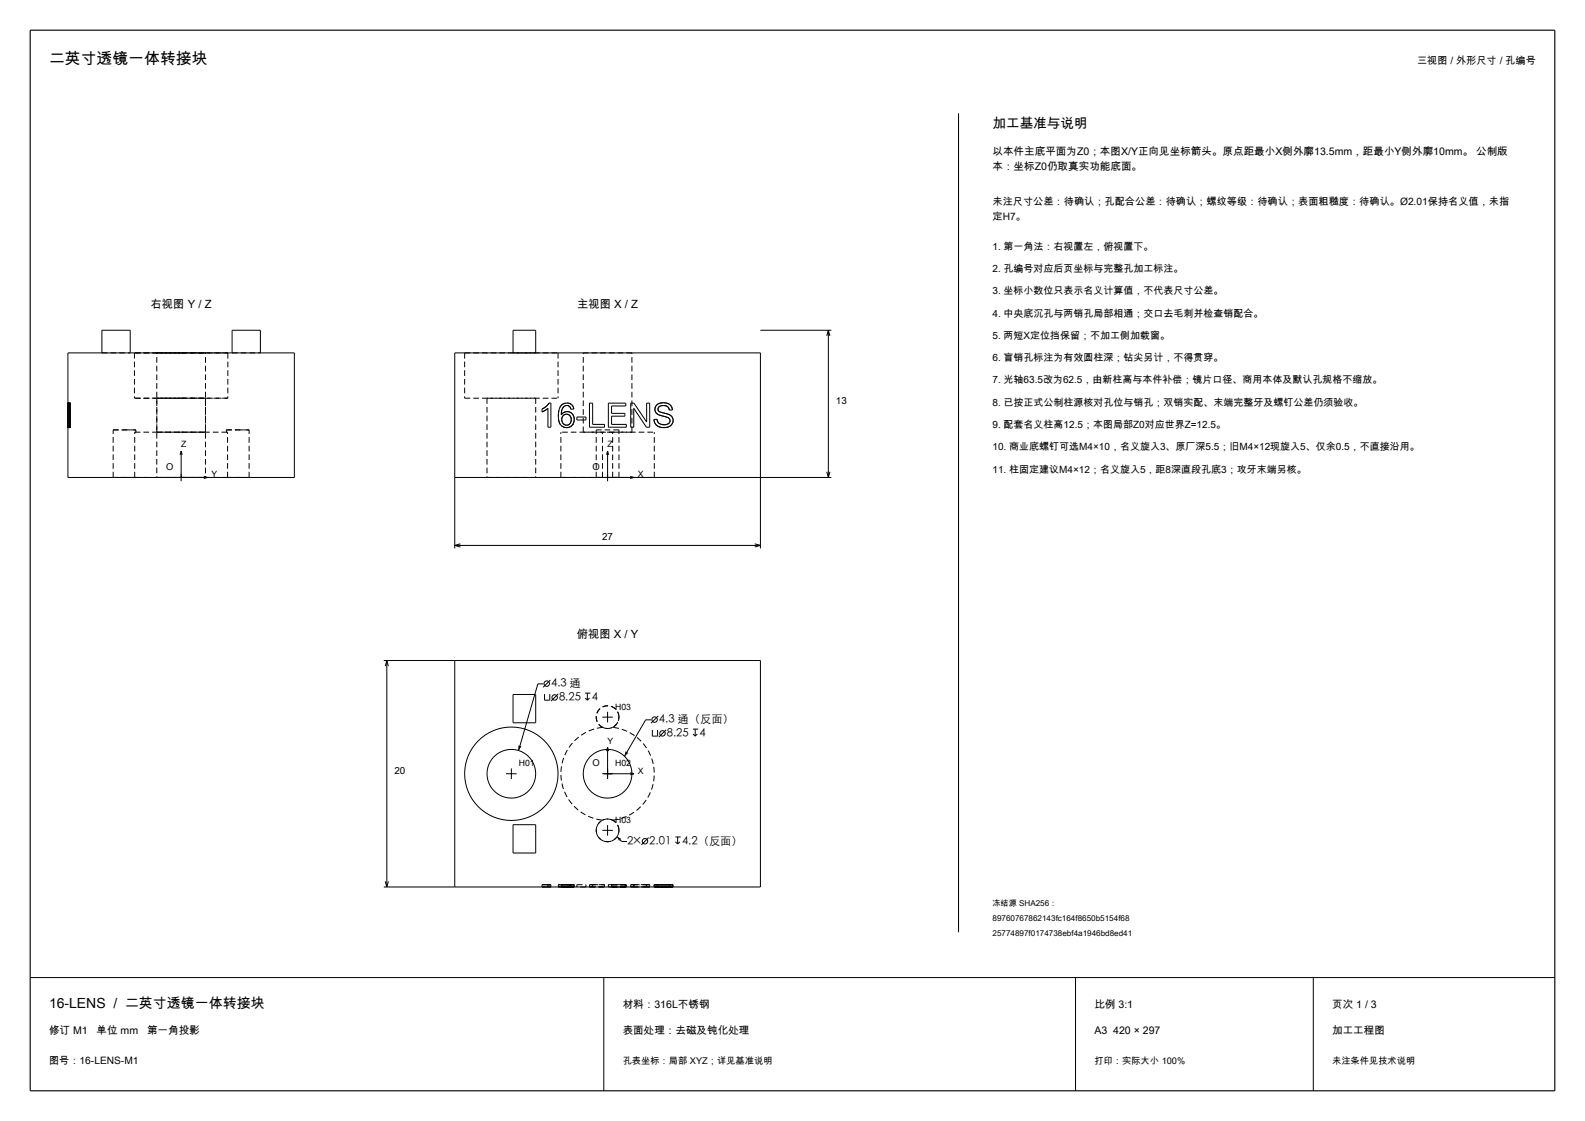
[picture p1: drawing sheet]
<svg xmlns="http://www.w3.org/2000/svg" width="420mm" height="297mm" viewBox="0 0 420 297" stroke-linecap="round" stroke-linejoin="round" font-family="sans-serif">
<path d="M8 8h404v281h-404z" fill="none" stroke="#000" stroke-width=".3"/>
<g fill="none" stroke="#000" stroke-width=".26">
<path d="M254 30v217M18 93.5h60v33h-60zM27 93.5v-6h7.5v6M61.5 93.5v-6h7.5v6M136 93.5v-6h6v6M201.5 87.5h18.8M219.5 87.5v39M219.5 87.5l-.4 1.5M219.5 87.5l.4 1.5M48 119.5v8M48 119.5l-.3 1M48 119.5l.3 1"/>
<path d="M144.1 109h-.1M144.1 108.9h.1M144.5 108.7l-.4 .2M144.7 108.6l-.2 .1M144.8 107.6l-1.2 .8v.7l.9-.4M144.8 107.6l-.6 .4M144.8 108.5h.1M145 107.5l-.2 .1M145.5 106.8l-.7 .8M145.5 106.8h.5v6.4h-.8v-5l-.7 .5M145.5 106.8l-.2 .2M148.7 109.7v.2"/>
<path d="M148.8 109.2v.1M148.8 108.9h.1M148.8 109.7v.1M148.9 111.1l.1 .8M148.9 111.1v.3M149 108.4l-.3 1.5M149 108.4l-.2 .4M149 111.9l.5 .6M149 111.9l.1 .1M149.3 112.2l.2 .3M149.4 109.3l-.7 .6M149.4 109.3l-.1 .1"/>
<path d="M149.5 112.5l.7 .2M149.5 112.5h.1M149.5 107.6l.7-.2 .8 .4M149.5 107.6l-.5 .8M149.7 109.1l-.3 .2M149.8 112.6l.4 .1M149.9 107.5h-.2M150 109.1h-.1M150.1 109.7l.4 .1M150.1 109.7a1.29 1.29 0 0 0-1.2 1.4M150.1 109.7a1.27 1.27 0 0 1 1.3 1.5M150.2 106.8l1.3 .4"/>
<path d="M150.2 106.8a2.38 2.38 0 0 0-2.2 2.6v.8a2.4 2.4 0 0 0 2.7 3l.7-.3 .5-.7M150.2 106.8h.2M150.3 109.1l.7 .1 .6 .4M150.3 109.1l-.9 .2M150.3 109.1h-.3M150.4 112.6l-.2 .1M150.4 107.5l.4 .1M150.5 106.8h.2M150.5 109.1l1 .4M150.7 109.9l.1 .1M150.7 106.8h.1M151 107.8l.3 .6h.8"/>
<path d="M151 107.8l.1 .1M151 112.3l-.8 .4M151 112.3l-.2 .1M151 113.1l-.4 .2M151.1 106.9l.4 .3M151.2 108.2v.1M151.4 111v.2M151.4 111.2l-.4 1.1M151.5 107.2l.6 1.2M151.5 107.2l.3 .4M151.6 109.6l.4 .7 .2 .8M151.6 109.6l.5 .8"/>
<path d="M151.8 112.4h.1M151.8 107.7l.3 .7M152 112l-.1 .2M152.1 111.9h-.1M152.2 111.1l-.3 1.1M152.2 111.1l-.1 .3M152.9 110.5h2.4v.8h-2.4zM156.2 106.8h.8v5.6h3.2v.8h-4zM161 119.5v8M161 119.5l-.3 1M161 119.5l.3 1M161.2 106.8h4.6v.8h-3.7v1.9h3.5v.8h-3.5v2.1h3.9v.8h-4.8z"/>
<path d="M167.1 106.8h.9l3.3 5v-5h.9v6.4h-.9l-3.4-5v5h-.8zM173.3 111.1h.8l.3 .8M173.3 111.1l.3 1.2M173.3 111.1v.5M173.5 112l.1 .3M173.5 108.5l.3 .8M173.5 108.5l.1 .3M173.5 108.3v.2M173.6 112.3l1 .7M173.6 112.3l.2 .2M173.7 109.1l.1 .2M173.8 109.3l.6 .5"/>
<path d="M173.8 107.6l-.3 .9M173.8 107.6l-.1 .2M173.9 112.6l.2 .1M174.1 107.2l-.3 .4M174.1 109.6h.1M174.1 111.3l.1 .1M174.2 109.7l.2 .1M174.2 111.5v.1M174.2 111.6h.1M174.2 111.6l.2 .3M174.2 112.9l.4 .1M174.3 108.4l.3 .6"/>
<path d="M174.4 111.9l.6 .5M174.4 111.9l.1 .1M174.4 108.2l-.1 .2M174.4 109.8l1.3 .4M174.5 107h-.1M174.5 107.9h.1M174.6 112.1h.1M174.6 113l1.4 .3M174.6 109l1.3 .4M174.6 109l.3 .1M174.6 112.1l.1 .1M174.7 110l1 .2"/>
<path d="M175 112.4l1 .1 .8-.1M175 112.4l.5 .1M175 107.6h-.1M175.2 113.2h.1M175.5 107.5h-.2M175.7 110.2l1.1 .4M175.7 110.2l.1 .1M175.8 106.7a2.06 2.06 0 0 1 2.4 1.9M175.8 106.7l-1.2 .2-.8 .7M175.8 106.7h.2M175.8 107.4a1.17 1.17 0 0 0-1.5 1M175.8 107.4a1.32 1.32 0 0 1 1.6 1.3"/>
<path d="M175.8 107.4h.2M175.9 109.4a2.36 2.36 0 0 1 2.5 1.7v.3M175.9 109.4l.3 .1M175.9 113.3h.1M176.1 110.3l.2 .1M176.4 106.8h.1M176.6 112.5h-.2M176.7 110.5l.1 .1M176.8 110.6l.6 .3M176.8 112.4l-.2 .1M176.9 109.7h.1M177 113.2l-.8 .1"/>
<path d="M177 110.6l.1 .1M177.1 107h.2M177.1 112.2v.1M177.2 110.7l.2 .2M177.2 113l-1.2 .3M177.3 108.3l.1 .4M177.4 112l-.6 .4M177.4 112l-.2 .2M177.4 110.9l.2 .6M177.4 112.9l-.2 .1M177.4 111.9v.1M177.5 111.1v.2"/>
<path d="M177.5 111.7v.1M177.5 111.3l.1 .2M177.6 111.5l-.2 .5M177.6 107.3h.1M177.8 110.1v.1M178.1 108h.1M178.1 112.3l-.9 .7M178.1 112.3l-.4 .5M178.1 108.1v.1M178.1 108.2h.1M178.1 108.3l.1 .3M178.2 108.6l-.8 .1"/>
<path d="M178.3 112l-.2 .3M178.3 110.8v.1M178.3 111.7h.1M178.4 111.1v.3M178.4 111.4l-.3 .9M178.4 111.4v.2M54 126.2l1 .3-1 .3M120.5 126.5h99.8M167 126.2l1 .3-1 .3M219.1 125l.4 1.5M219.9 125l-.4 1.5M120.5 145.3v-51.8h81v51.8"/>
<path d="M120.5 144.5h81M120.5 144.5l1.5 .4M122 144.1l-1.5 .4M200 144.1l1.5 .4M201.5 144.5l-1.5 .4M101.7 175h99.8v60h-99.8M102.5 175v60M102.5 175l-.4 1.5M102.5 175l.4 1.5M120.5 175v60M136 184h6v7.5h-6zM143.9 181.2h-1.4l-5.1 17.6"/>
<path d="M144.3 183.9v1.6h1.4v-1.6M145.8 180.2l-1.9 1.9M147.9 183.8l-1.9 1.9M155 183.6h1.4M155.1 184.9l.5 .6M155.6 183.6v1.9M156.2 184.9l-.6 .6M159.6 190h2.8M161 188.6v2.8M161 198v8.4M161 198l-.3 1M161 198l.3 1"/>
<path d="M172.5 190.7h-1.4l-5.6 9.7M172.9 193.4v1.6h1.4v-1.6M174.4 189.7l-1.9 1.9M176.5 193.4l-1.9 1.9M183.6 193.2h1.4M183.6 194.5l.6 .5M184.2 193.2v1.8M184.8 194.5l-.6 .5M134.1 205h2.8M135.5 203.6v2.8M136 218.5h6v7.5h-6zM159.6 205h8.4"/>
<path d="M161 218.6v2.8M167 204.7l1 .3M168 205l-1 .3M102.1 233.5l.4 1.5M102.9 233.5l-.4 1.5M159.6 220h2.8M163.5 221.7l1.2 1.2h1.5M171.9 221.9l-2 1.9M179 221.7h1.4M179 223l.6 .6M179.6 221.7v1.9M180.1 223l-.5 .6"/>
<path d="M8 259h404M160 259v30M285 259v30M348 259v30"/>
<circle cx="144.9" cy="181.1" r=".72"/>
<circle cx="147" cy="184.8" r=".72"/>
<circle cx="173.5" cy="190.7" r=".72"/>
<circle cx="175.6" cy="194.3" r=".72"/>
<circle cx="135.5" cy="205" r="12.4"/>
<circle cx="135.5" cy="205" r="6.5"/>
<circle cx="161" cy="205" r="6.5"/>
<circle cx="170.9" cy="222.9" r=".72"/>
</g>
<g fill="none" stroke="#000" stroke-width=".26" stroke-dasharray="1.5 .8" stroke-linecap="butt">
<path d="M27 93.5h7.5M35.6 93.5h12.4M35.6 93.5v12M41.5 93.5h6.5M48 93.5h12.4M48 93.5h6.5M54.5 93.5h-13M60.4 93.5h-24.8M60.4 93.5v12M61.5 93.5h7.5M123.1 93.5h24.8M123.1 93.5v12"/>
<path d="M136 93.5h6M147.9 93.5v12M167.4 93.5h-12.8M18 107.4v.4M18 107.8v.6M18 108.4v-1.2M18 107.2v-.4M18 106.8v.7M18 107.5v2.7M18 110.2v2.4M18 112.6v.7M18 113.3v-.3"/>
<path d="M18 113v-.8M18 112.2v-1.1M18 111.1v-1.5M18 109.6v-.5M18 109.1v.2M18 109.3v.6M18 109.9v-1.5M18 108.4v-.8M18 107.6v-.2M18 110.5v.8M18 108.2v5M18 113.2v-6.4"/>
<path d="M18 106.8v.8M18 107.6v.8M18 108.4v.7M18 109.1v-.4M18 108.7v-.5M18 106.8v6.4M18 113.2v-.8M18 112.4v-5.6M18 112.4v-2.1M18 110.3v-.8M18 109.5v-1.9M18 107.6v-.8"/>
<path d="M18 113.2v-5M18 106.8v5M18 112.4v-.5M18 111.9v-.8M18 111.1v1.2M18 112.3v.7M18 113v.3M18 113v-.7M18 112.3v-.9M18 111.4v-.9M18 110.5v-.7M18 109.8v-.4"/>
<path d="M18 109.4v-.4M18 109v-.6M18 108.4v-.7M18 107.7v-.3M18 107.8v.9M18 108.7v-.1M18 108.6v-1M18 107.6v-.7M18 106.9v-.2M18 106.7v.2M18 106.9v.7M18 107.6v.9"/>
<path d="M18 108.5v.8M18 109.3v.5M18 109.8v.4M18 110.2v.4M18 110.6v.3M18 110.9v.6M18 111.5v.5M18 112v.4M18 112.4v.1M18 112.5v-.1M18 107.8h.6M18 107.4h.6"/>
<path d="M18 109.9h.6M18 109.1h.6M18 113.3h.6M18 106.8h.6M18 108.4h.6M18 110.5h.6M18 111.3h.6M18 113.2h.6M18 108.2h.6M18 112.4h.6M18 107.6h.6M18 109.5h.6"/>
<path d="M18 110.3h.6M18 111.8h.6M18 112.5h.6M18 106.7h.6M18 108.6h.6M18 108.7h.6M18 111.1h.6M18 112.5v-.6M18 112.7v-.2M18 112.7h.6M18 112.3v.4M18 111.2v1.1"/>
<path d="M18 110.1v1.1M18 109.7v.4M18 109.7h.6M18 110.1v-.4M18 111.1v-1M18.6 107.8v-.4M18.6 107.4v.2M18.6 107.6v.8M18.6 108.4v1.5M18.6 109.9v-.6M18.6 109.3v-.2M18.6 109.1v.5"/>
<path d="M18.6 109.6v1.5M18.6 111.1v1.1M18.6 112.2v.8M18.6 113v.3M18.6 113.3v-.7M18.6 112.6v-2.4M18.6 110.2v-2.7M18.6 107.5v-.7M18.6 106.8v.4M18.6 107.2v1.2M18.6 108.4v-.6M18.6 110.5v.8"/>
<path d="M18.6 113.2v-5M18.6 108.2v.5M18.6 108.7v.4M18.6 109.1v-.7M18.6 108.4v-.8M18.6 107.6v-.8M18.6 106.8v6.4M18.6 106.8v5.6M18.6 112.4v.8M18.6 113.2v-6.4M18.6 106.8v.8M18.6 107.6v1.9"/>
<path d="M18.6 109.5v.8M18.6 110.3v2.1M18.6 106.8v5M18.6 111.9v.5M18.6 112.4v.1M18.6 112.5v-.1M18.6 112.4v-.4M18.6 112v-.5M18.6 111.5v-.6M18.6 110.9v-.3M18.6 110.6v-.4M18.6 110.2v-.4"/>
<path d="M18.6 109.8v-.5M18.6 109.3v-.8M18.6 108.5v-.9M18.6 107.6v-.7M18.6 106.9v-.2M18.6 106.7v.2M18.6 106.9v.7M18.6 107.6v1M18.6 108.6v.1M18.6 108.7v-.9M18.6 107.4v.3M18.6 107.7v.7"/>
<path d="M18.6 108.4v.6M18.6 109v.4M18.6 109.4v.4M18.6 109.8v.7M18.6 110.5v.9M18.6 111.4v.9M18.6 112.3v.7M18.6 113.3v-.3M18.6 113v-.7M18.6 112.3v-1.2M18.6 111.1v.8M18.6 111.9v.6"/>
<path d="M18.6 112.5v.2M18.6 112.7v-.4M18.6 112.3v-1.1M18.6 111.2v-1.1M18.6 110.1v-.4M18.6 110.1v1M30 113.9h3M33 113.9h3M35.6 105.5h12.4M35.7 114.5h.3M35.7 114.5h24.6M36 113.9h-6"/>
<path d="M36 114.5v-.6M41.5 114.5h6.5M41.5 105.5h6.5M41.5 114.5v-21M41.5 105.5v21M48 105.5h12.4M48 114.5h6.5M48 105.5h6.5M54.5 114.5h-13M54.5 105.5h-13M54.5 114.5v-21M54.5 105.5v21"/>
<path d="M60 113.9h3M60 114.5v-.6M60.3 114.5h-.3M60.4 105.5h-24.8M63 113.9h3M66 113.9h-6M123.1 105.5h24.8M129 105.5v21M129 105.5h13M142 105.5v21M143.6 108.4l.6-.4M144 109l-.4 .1"/>
<path d="M144.1 108.9v.1M144.8 108.5l-.1 .1M145 107.5l.3-.5M145.2 108.2l-.4 .3M148 110.2l.1-1.6 .5-1.1M148.6 112.6l-.5-1-.1-1.4M148.6 107.5a1.96 1.96 0 0 1 1.6-.7M148.7 109.9l.1-.1M148.8 109.3l-.1 .4M148.8 108.9v.3M148.8 108.8v.1M148.8 109.7l.5-.3"/>
<path d="M148.9 111.4l.1 .5M149.1 112l.2 .2M149.6 112.5l.2 .1M149.7 109.1h.2M149.7 107.5l-.2 .1M150.1 109.7l-.9 .4M150.2 113.3a2.01 2.01 0 0 1-1.6-.7M150.2 107.4l-.3 .1M150.3 109.1h.2M150.4 106.8h.1M150.4 112.6l.4-.2M150.4 107.5l-.2-.1"/>
<path d="M150.6 113.3h-.4M150.7 109.9l-.2-.1M150.8 106.8l.3 .1M151 107.8l-.2-.2M151 112.3l.4-1.1M151 110.1l-.2-.1M151.2 113l-.2 .1M151.2 108.2l-.1-.3M151.3 108.4l-.1-.1M151.4 111l-.4-.9M151.5 109.5l.1 .1M151.8 107.6v.1"/>
<path d="M151.8 112.4l-.6 .6M151.9 112.2l-.1 .2M152 111.9v.1M152.1 110.4l.1 .7M152.1 111.4v.5M154.6 114.5v-21M159.7 114.5h-11.1M162.3 114.5h-2.6M162.3 114.5h11.1M164 113.9h-6M167.4 114.5v-21M167.4 114.5h-12.8"/>
<path d="M173.5 112l-.2-.4M173.5 108.3l.2-.5M173.7 109.1l-.1-.3M173.9 112.6l-.1-.1M174.1 107.2l.3-.2M174.1 109.6l-.3-.3M174.1 111.1v.2M174.2 111.4v.1M174.2 109.7l-.1-.1M174.2 112.9l-.1-.2M174.5 107l.1-.1M174.5 107.9l-.1 .3"/>
<path d="M174.5 112l.1 .1M174.7 112.2l.3 .2M174.7 107.7l-.2 .2M174.7 110l-.3-.2M174.9 107.6l-.2 .1M174.9 109.1l1 .3M175.2 113.2l-.6-.2M175.3 107.5l-.3 .1M175.5 112.5h.5M175.8 107.4l-.3 .1M175.9 113.3l-.7-.1M176 112.5h.4"/>
<path d="M176 106.7l.4 .1M176.1 110.3h-.3M176.2 113.3h-.2M176.2 109.5l.7 .2M176.4 112.5h.1M176.5 106.8l.5 .1M176.7 110.5l-.4-.1M176.8 112.4l.3-.1M176.9 107.8l-.9-.4M177 109.7l.3 .1M177 110.6h-.2M177 106.9l.1 .1"/>
<path d="M177.1 112.2h.1M177.2 110.7h-.1M177.2 113l-.2 .2M177.3 107l.3 .3M177.3 109.8l.5 .3M177.3 108.3l-.4-.5M177.4 111.9l.1-.1M177.5 111.1l-.1-.2M177.5 111.7l.1-.2M177.6 107.3l.3 .3M177.7 112.8l-.3 .1M177.8 110.2l.3 .3"/>
<path d="M177.9 107.6l.2 .4M178.1 108v.1M178.1 110.5l.2 .3M178.1 108.2v.1M178.3 110.9l.1 .2M178.3 111.7v.3M178.4 111.6l-.1 .1M30 126.5h3M30 126.5v-12.6M33 126.5h2.7M35.7 126.5h-5.7M35.7 126.5v-12"/>
<path d="M41.5 126.5h6.5M48 126.5h6.5M54.5 126.5h-13M60.3 126.5h-24.6M60.3 126.5h2.7M60.3 126.5v-12M63 126.5h3M66 126.5h-5.7M66 126.5v-12.6M129 126.5h13M148.6 126.5v-12M158 126.5h6"/>
<path d="M158 126.5v-12.6M159.7 126.5h-1.7M159.7 126.5h-11.1M159.7 126.5v-12M162.3 126.5h1.7M162.3 126.5h11.1M162.3 126.5v-12M164 126.5v-12.6M173.4 126.5v-12M159.7 192.7a12.4 12.4 0 0 0-11.1 12.3 12.4 12.4 0 0 0 11.1 12.3M159.7 192.7a3 3 0 0 0 2.6 0M162.3 192.7a3 3 0 0 0 1.7-2.7"/>
<path d="M164 190a3 3 0 0 0-4.6-2.6 3 3 0 0 0 .3 5.3M164 190a3 3 0 0 0-4.3-2.7 3 3 0 0 0-.5 5.1 3 3 0 0 0 4.8-1.8v-.6M159.7 217.3a3 3 0 0 0-.3 5.3 3 3 0 0 0 4.6-2.6M162.3 217.3a12.4 12.4 0 0 0 11.1-12.3 12.4 12.4 0 0 0-11.1-12.3M162.3 217.3a3 3 0 0 0-2.6 0M143.6 235h.9M143.6 235v-.6M143.6 234.4h1.2M144.5 235h.7M144.5 234.4h-.9M144.8 235h-1.2M144.8 234.4h.7"/>
<path d="M145.2 235h.8M145.2 235v-.6M145.2 234.4h-.7M145.5 235h-.7M145.5 235v-.6M145.5 234.4h.5M146 235h-.5M146 235v-.6M146 234.4h-.8M148 235h.6M148 235v-.6M148 234.4h.6"/>
<path d="M148.6 235h1.6M148.6 234.4h-.6M148.6 235h-.6M148.6 234.4h1.6M148.7 235h.3M148.7 235v-.6M148.7 234.4h.7M148.9 234.4h.1M148.9 235v-.6M148.9 235h.3M149 235h.5M149 234.4h-.3"/>
<path d="M149 234.4h.5M149 235h-.1M149.2 234.4h-.3M149.2 235h.9M149.4 235h-.7M149.4 234.4h.9M149.5 234.4h.7M149.5 235h-.5M149.5 235h.7M149.5 234.4h-.5M150.1 234.4h-.9M150.1 235h.9"/>
<path d="M150.2 234.4h.8M150.2 235h-.7M150.2 235h1M150.2 234.4h-1.6M150.2 235h.8M150.2 234.4h-.7M150.2 235h-1.6M150.2 234.4h1.3M150.3 235h-.9M150.3 234.4h1.3M151 235h.3M151 235v-.6"/>
<path d="M151 234.4h-.8M151 234.4h.4M151 235h-.8M151 234.4h-.9M151 235h.4M151.2 235h.7M151.2 234.4h-1M151.3 235h.8M151.3 235v-.6M151.3 234.4h-.3M151.4 234.4h-.4M151.4 235h-.4"/>
<path d="M151.4 235v-.6M151.5 235h-1.3M151.5 234.4h.6M151.6 235h-1.3M151.6 234.4h.6M151.9 235h.3M151.9 234.4h-.7M152.1 235h-.6M152.1 235v-.6M152.1 234.4h-.8M152.2 235h-.6M152.2 235v-.6"/>
<path d="M152.2 234.4h-.3M152.9 235v-.6M152.9 234.4h2.4M155.3 235h-2.4M155.3 235v-.6M156.2 235h4M156.2 235v-.6M156.2 234.4h.8M157 235h-.8M157 235v-.6M157 234.4h3.2M160.2 235h-3.2"/>
<path d="M160.2 235v-.6M160.2 234.4h-4M161.2 235h4.8M161.2 235v-.6M161.2 234.4h4.6M162.1 235h3.5M162.1 235h3.7M162.1 235v-.6M162.1 234.4h3.5M162.1 234.4h3.9M164 220a3 3 0 0 0-1.7-2.7M164 220a3 3 0 0 0-4.3-2.7 3 3 0 0 0-.5 5.1 3 3 0 0 0 4.8-1.8v-.6"/>
<path d="M165.6 235v-.6M165.8 235h-4.6M165.8 235v-.6M165.8 234.4h-3.7M166 235h-3.9M166 235v-.6M166 234.4h-4.8M167.1 235h.8M167.1 235v-.6M167.1 234.4h.9M167.9 235h3.4M167.9 235v-.6"/>
<path d="M167.9 234.4h-.8M168 235h-.9M168 235v-.6M168 234.4h3.3M171.3 235h.9M171.3 235v-.6M171.3 234.4h-3.4M171.3 235h-3.3M171.3 234.4h.9M172.2 235h-.9M172.2 235v-.6M172.2 234.4h-.9"/>
<path d="M173.3 235h.3M173.3 235v-.6M173.3 234.4h.8M173.5 235h.3M173.5 235v-.6M173.5 234.4h.3M173.6 235h1M173.6 234.4h-.3M173.8 235h.6M173.8 234.4h-.3M173.8 235h-.3M173.8 234.4h.8"/>
<path d="M174.1 235h-.8M174.1 235v-.6M174.1 234.4h.3M174.3 235h.4M174.3 235v-.6M174.3 234.4h.3M174.4 235h-.3M174.4 234.4h.6M174.4 235h1.3M174.4 234.4h-.6M174.6 235h1.4M174.6 234.4h-1"/>
<path d="M174.6 235h-.3M174.6 234.4h1.3M174.6 235h-.8M174.6 234.4h1.2M174.7 235h1.1M174.7 234.4h-.4M175 235h-.6M175 234.4h1M175.7 235h1.1M175.7 234.4h-1.3M175.8 235h-1.2M175.8 234.4h1.2"/>
<path d="M175.8 235h1.1M175.8 234.4h-1.1M175.9 235h-1.3M175.9 234.4h1.4M176 235h-1M176 234.4h.8M176 235h1.2M176 234.4h-1.4M176.8 235h.6M176.8 234.4h-1.1M176.8 235h-.8M176.8 234.4h.6"/>
<path d="M176.9 235h.5M176.9 234.4h-1.1M177 235h-1.2M177 234.4h.9M177.2 235h.9M177.2 234.4h-1.2M177.3 235h-1.4M177.3 234.4h.8M177.4 235h.8M177.4 235v-.6M177.4 234.4h-.5M177.4 235h-.6"/>
<path d="M177.4 234.4h.2M177.4 235h.2M177.4 234.4h-.6M177.6 235h-.2M177.6 235v-.6M177.6 234.4h-.2M177.9 235h-.9M177.9 234.4h.3M178.1 235h.3M178.1 234.4h-.9M178.1 235h-.8M178.1 234.4h.3"/>
<path d="M178.2 235h-.3M178.2 235v-.6M178.2 234.4h-.8M178.4 235h-.3M178.4 235v-.6M178.4 234.4h-.3"/>
</g>
<path d="M137.4 197.5l.8 .2-.8 1.1zM165.8 199.1l.7 .4-1 .9zM163.5 221.7l1.1 .5-.6 .6z" fill="#000"/>
<text font-size="4.2" x="13" y="17">二英寸透镜一体转接块</text>
<text font-size="3.7" x="13" y="267">16-LENS / 二英寸透镜一体转接块</text>
<text font-size="3.6" x="263" y="34">加工基准与说明</text>
<g font-size="3">
<text x="39.9" y="81.5">右视图 Y / Z</text>
<text x="152.9" y="81.5">主视图 X / Z</text>
<text x="152.8" y="169">俯视图 X / Y</text>
<text x="146" y="182.1">4.3 通</text>
<text x="148.1" y="185.7">8.25</text>
<text x="156.8" y="185.7">4</text>
<text x="174.6" y="191.6">4.3 通（反面）</text>
<text x="176.7" y="195.3">8.25</text>
<text x="185.4" y="195.3">4</text>
<text x="166.2" y="223.8">2× 2.01</text>
<text x="180.7" y="223.8">4.2（反面）</text>
</g>
<g font-size="2.8">
<text x="263" y="41">以本件主底平面为Z0；本图X/Y正向见坐标箭头。原点距最小X侧外廓13.5mm，距最小Y侧外廓10mm。 公制版</text>
<text x="263" y="45.1">本：坐标Z0仍取真实功能底面。</text>
<text x="165" y="267">材料：316L不锈钢</text>
<text x="290" y="267">比例 3:1</text>
<text x="353" y="267">页次 1 / 3</text>
<text x="13" y="274">修订 M1</text>
<text x="25.6" y="274">单位 mm</text>
<text x="39" y="274">第一角投影</text>
<text x="165" y="274">表面处理：去磁及钝化处理</text>
<text x="290" y="274">A3 420 × 297</text>
<text x="353" y="274">加工工程图</text>
</g>
<g font-size="2.7">
<text x="375.5" y="17">三视图 / 外形尺寸 / 孔编号</text>
<text x="263" y="54.2">未注尺寸公差：待确认；孔配合公差：待确认；螺纹等级：待确认；表面粗糙度：待确认。Ø2.01保持名义值，未指</text>
<text x="263" y="58.2">定H7。</text>
<text x="13" y="282">图号：16-LENS-M1</text>
</g>
<g font-size="2.6">
<text x="263" y="66.2">1. 第一角法：右视置左，俯视置下。</text>
<text x="263" y="72.1">2. 孔编号对应后页坐标与完整孔加工标注。</text>
<text x="263" y="78">3. 坐标小数位只表示名义计算值，不代表尺寸公差。</text>
<text x="263" y="83.9">4. 中央底沉孔与两销孔局部相通；交口去毛刺并检查销配合。</text>
<text x="263" y="89.8">5. 两短X定位挡保留；不加工侧加载窗。</text>
<text x="263" y="95.7">6. 盲销孔标注为有效圆柱深；钻尖另计，不得贯穿。</text>
<text x="263" y="101.6">7. 光轴63.5改为62.5，由新柱高与本件补偿；镜片口径、商用本体及默认孔规格不缩放。</text>
<text x="221.5" y="107">13</text>
<text x="263" y="107.5">8. 已按正式公制柱源核对孔位与销孔；双销实配、末端完整牙及螺钉公差仍须验收。</text>
<text x="263" y="113.4">9. 配套名义柱高12.5；本图局部Z0对应世界Z=12.5。</text>
<text x="263" y="119.3">10. 商业底螺钉可选M4×10，名义旋入3、原厂深5.5；旧M4×12现旋入5、仅余0.5，不直接沿用。</text>
<text x="263" y="125.2">11. 柱固定建议M4×12；名义旋入5，距8深直段孔底3；攻牙末端另核。</text>
<text x="159.6" y="143.1">27</text>
<text x="104.5" y="205">20</text>
</g>
<g font-size="2.5">
<text x="44" y="124.5">O</text>
<text x="157" y="124.5">O</text>
<text x="157" y="203">O</text>
<text x="165" y="282">孔表坐标：局部 XYZ；详见基准说明</text>
<text x="290" y="282">打印：实际大小 100%</text>
<text x="353" y="282">未注条件见技术说明</text>
</g>
<g font-size="2.3">
<text x="48" y="118.5">Z</text>
<text x="161" y="118.5">Z</text>
<text x="56" y="126.5">Y</text>
<text x="169" y="126.5">X</text>
<text x="163" y="188">H03</text>
<text x="161" y="197">Y</text>
<text x="137.5" y="203">H01</text>
<text x="163" y="203">H02</text>
<text x="169" y="205">X</text>
<text x="163" y="218">H03</text>
</g>
<g font-size="2.1">
<text x="263" y="240">冻结源 SHA256：</text>
<text x="263" y="244">89760767862143fc164f8650b5154f68</text>
<text x="263" y="248">25774897f0174738ebf4a1946bd8ed41</text>
</g>
</svg>
